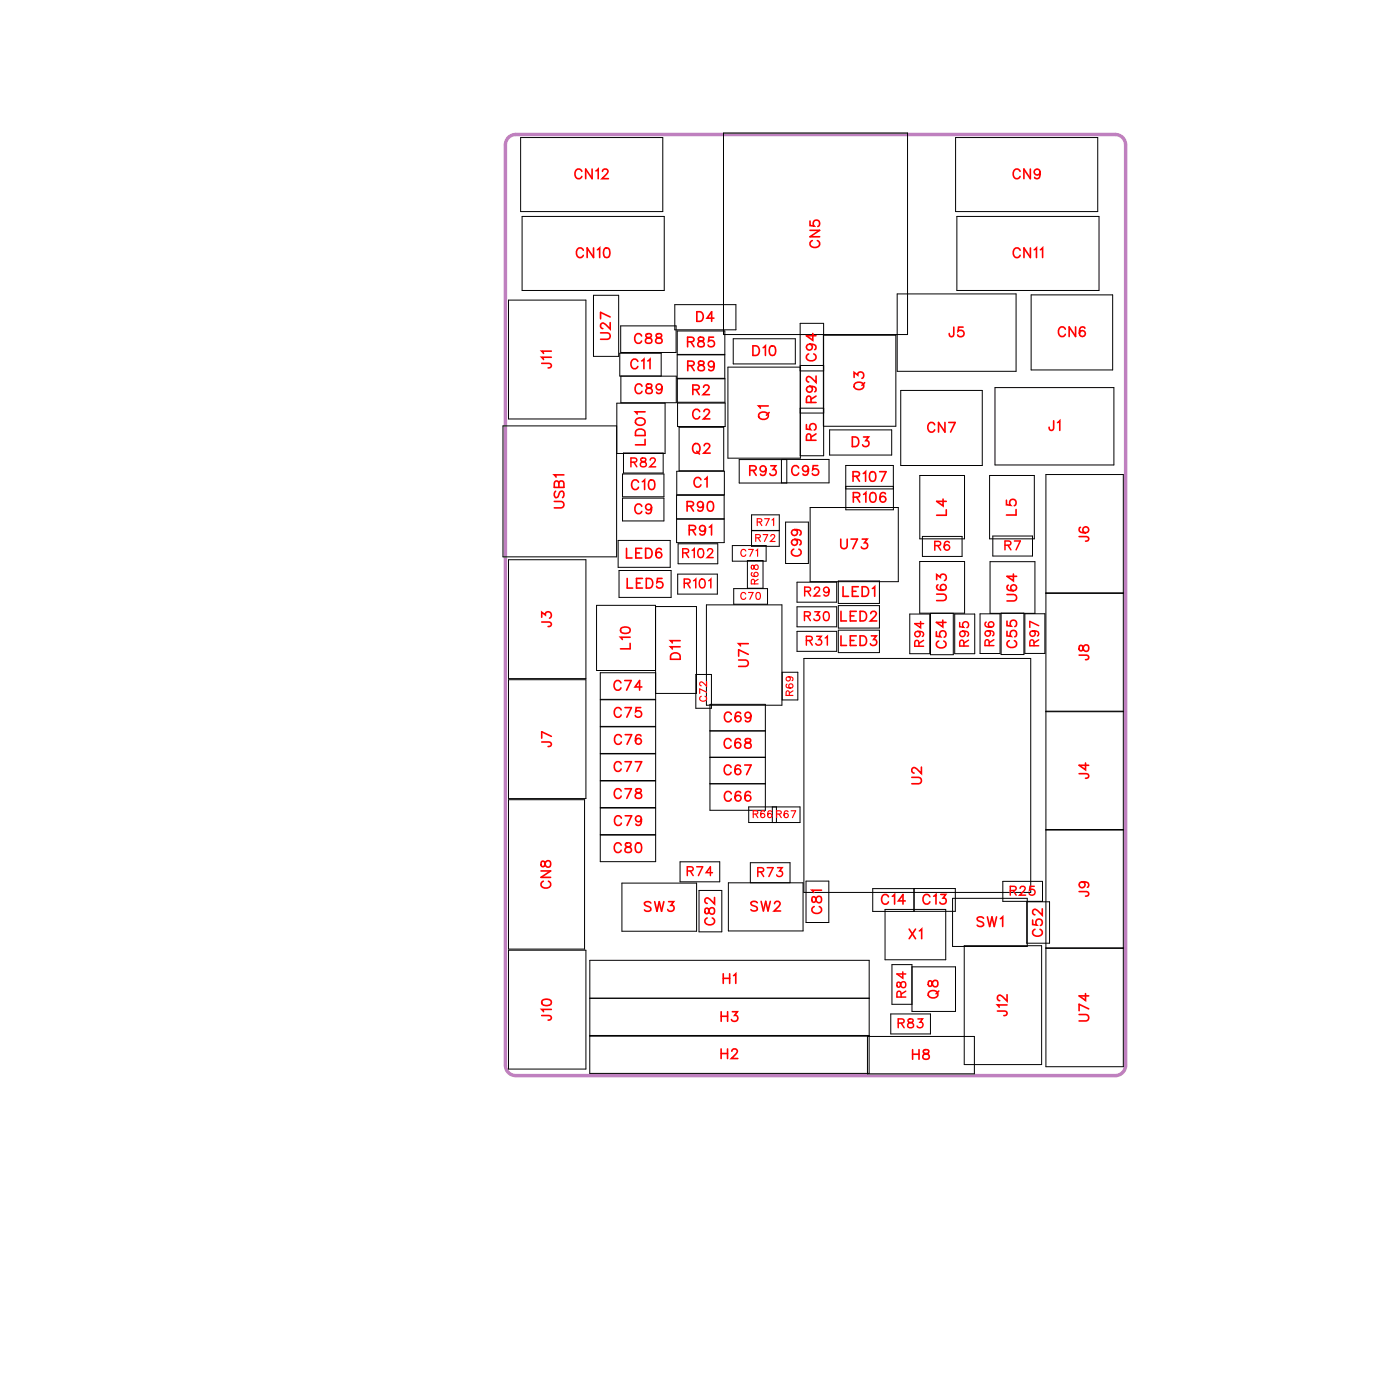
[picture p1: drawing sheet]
<svg xmlns="http://www.w3.org/2000/svg" width="102mm" height="103mm" viewBox="0 0 102 103" stroke-linecap="round" stroke-linejoin="round" font-family="sans-serif">
<path d="M37.4 10.1l.6-.2h44.1a.76 .76 0 0 1 .8 .8v67.8a.76 .76 0 0 1-.8 .7h-44.1a.76 .76 0 0 1-.8-.7v-67.8z" fill="none" stroke="#bf80bf" stroke-width=".25"/>
<g fill="none" stroke="#000" stroke-width=".07">
<path d="M38.3 10.1h10.5v5.5h-10.5zM38.4 15.9h10.5v5.5h-10.5zM53.3 9.8h13.5v14.8h-13.5zM70.4 10.1h10.4v5.5h-10.4zM70.5 15.9h10.4v5.5h-10.4zM37.4 22.1h5.7v8.8h-5.7zM43.7 21.8h1.9v4.5h-1.9zM45.4 31.4h-8.4v9.6h8.4v-11.3h3.6v3.7h-3.6M45.5 39.8h3.9v2h-3.9zM45.6 26h3.1v1.7h-3.1zM45.7 24h4.1v2h-4.1zM45.7 27.7h4.1v2h-4.1z"/>
<path d="M45.8 34.9h3.1v1.7h-3.1zM45.8 36.7h3.1v1.7h-3.1zM45.9 33.4h2.9v1.4h-2.9zM49.7 22.4h4.5v1.9h-4.5zM49.8 36.5h3.5v1.7h-3.5zM49.8 38.2h3.5v1.8h-3.5zM49.8 34.7h3.5v1.7h-3.5zM49.9 26.1h3.5v1.8h-3.5zM49.9 24.4h3.5v1.7h-3.5zM49.9 27.9h3.5v1.7h-3.5zM49.9 29.7h3.5v1.7h-3.5zM50 31.5h3.3v3.2h-3.3z"/>
<path d="M53.6 27h5.3v6.7h-5.3zM54 25h4.6v1.8h-4.6zM54.4 33.9l6.7-.1v1.8h-6.7zM55.3 37.9h2.1v2.3h-2.1zM57.4 39.1h-2.1M57.5 33.8v1.8M57.9 38.5h1.6v3h-1.6zM57.9 33.9v1.7M58.9 27.3h1.8M58.9 23.8h1.8v9.8h-1.8zM58.9 30.1h1.8M58.9 26.9h1.8"/>
<path d="M58.9 30.4h1.8M59.7 37.4h6.5v5.4h-6.5zM60.6 24.7h5.4v6.7h-5.4zM61.1 31.7h4.6v1.8h-4.6zM62.3 34.3h3.5v3.3h-3.5zM62.3 36h3.5M62.3 35.8h3.5M66.1 21.7h8.7v5.7h-8.7zM66.3 28.8h6v5.5h-6zM67.7 35h3.3v4.7h-3.3zM67.9 39.5h3v1.5h-3zM72.9 35h3.3v4.7h-3.3z"/>
<path d="M73.1 39.5h2.9v1.5h-2.9zM73.3 28.6h8.7v5.7h-8.7zM75.9 21.7h6v5.6h-6zM77 35h5.7v43.6h-5.7zM37.4 41.2h5.7v8.8h-5.7zM37.4 50.1h5.7v8.7h-5.7zM37.4 58.9h5.6v11h-5.6zM44.2 49.6h4.1v1.9h-4.1zM44.2 51.5h4.1v2h-4.1zM44.2 53.5h4.1v2h-4.1zM44.2 55.5h4.1v2h-4.1zM44.2 57.5h4.1v2h-4.1z"/>
<path d="M44.2 59.5h4.1v2h-4.1zM45.6 42h3.8v2h-3.8zM48.3 44.7h3v6.4h-3v-6.5h-4.4v4.8h4.4M49.9 42.3h2.9v1.5h-2.9zM49.9 40.1h3v1.4h-3zM51.2 49.7h1.2v2.5h-1.2zM52 44.6h5.6v7.3h-5.6zM52.3 51.9h4.1v7.8h-4.1zM52.3 57.7h4.1M52.3 55.8h4.1M52.3 53.8h4.1M53.9 40.2h2.5v1.1h-2.5z"/>
<path d="M54 43.4h2.5v1.1h-2.5zM55 41.3h1.2v2h-1.2zM55.1 59.4h3.8v1.2h-3.8zM56.9 59.4v1.2M57.2 59.4v1.2M57.6 49.5h1.2v2.1h-1.2zM58.7 42.9h2.9v1.5h-2.9zM58.7 44.7h2.9v1.5h-2.9zM58.7 46.5h2.9v1.5h-2.9zM59.2 48.5h16.7v17.2h-16.7zM61.7 42.8h3.1v1.7h-3.1zM61.7 44.6h3.1v1.7h-3.1z"/>
<path d="M61.7 46.4h3.1v1.7h-3.1zM67 45.2h1.5v3h-1.5zM67.7 41.4h3.3v3.8h-3.3zM68.5 45.2v3h1.7v-3M70.3 45.2h1.5v3h-1.5zM72.2 45.2h1.4v2.9h-1.4zM72.9 41.4h3.3v3.8h-3.3zM73.7 45.2v3h1.7v-3M75.5 45.2h1.4v2.9h-1.4zM77 52.4h5.7M77 43.7h5.7M37.4 70h5.7v8.8h-5.7z"/>
<path d="M43.4 76.3h20.6M43.4 70.7h20.6v8.4h-20.6zM43.4 73.5h20.6M44.2 61.5h4.1v2h-4.1zM45.8 65.1h5.5v3.5h-5.5zM50.1 63.5h2.9v1.5h-2.9zM51.5 65.6h1.7v3h-1.7zM53.6 65h5.5v3.6h-5.5zM55.3 63.6h2.9v1.4h-2.9zM59.4 64.9h1.6v3.1h-1.6zM63.9 76.3h7.9v2.8h-7.9zM64.3 65.5h6.1v1.6h-6.1z"/>
<path d="M65.2 67h4.4v3.7h-4.4zM65.6 74.7h2.9v1.5h-2.9zM67.2 71.2h3.2v3.3h-3.2v-3.4h-1.5v2.9h1.5M67.3 65.5v1.6M70.2 66.2h5.5v3.5h-5.5zM71 69.7h5.7v8.7h-5.7zM73.9 64.9h2.9v1.5h-2.9zM75.6 66.4h1.7v3.1h-1.7zM77 69.8h5.7M77 61.1h5.7M77 69.9h5.7"/>
</g>
<g fill="none" stroke="#f00" stroke-width=".12">
<path d="M42.8 12.6a.26 .26 0 0 0-.2-.1 .26 .26 0 0 0-.3 .2v.2a.26 .26 0 0 0 .3 .3 .26 .26 0 0 0 .2-.2M43 18.4a.26 .26 0 0 0-.3-.1 .26 .26 0 0 0-.2 .2v.2a.26 .26 0 0 0 .2 .3 .26 .26 0 0 0 .3-.2M43.6 12.5v.7l-.5-.7v.7M43.7 18.3v.7l-.5-.7v.7M43.9 12.6l.2-.1v.7M44 18.4l.2-.1v.7M44.4 12.6l.1-.1h.1l.2 .1-.1 .2-.4 .4h.5M44.5 18.3h.1a.37 .37 0 0 1 .3 .3 .37 .37 0 0 1-.3 .4 .45 .45 0 0 1-.1-.7zM59.7 16.3v.3l.3 .1a.25 .25 0 0 1-.1-.4 .25 .25 0 0 1 .4 0 .25 .25 0 0 1-.1 .4M59.7 17h.7l-.7 .4h.7M59.8 17.7a.26 .26 0 0 0-.1 .3 .26 .26 0 0 0 .2 .2h.2a.26 .26 0 0 0 .3-.2 .26 .26 0 0 0-.2-.3M75.1 12.6a.26 .26 0 0 0-.3-.1 .26 .26 0 0 0-.2 .2v.2a.26 .26 0 0 0 .2 .3 .26 .26 0 0 0 .3-.2"/>
<path d="M75.1 18.4a.26 .26 0 0 0-.3-.1 .26 .26 0 0 0-.2 .2v.2a.26 .26 0 0 0 .2 .3 .26 .26 0 0 0 .3-.2M75.9 12.5v.7l-.5-.7v.7M75.9 18.3v.7l-.5-.7v.7M76.2 18.4l.1-.1v.7M76.6 12.7a.22 .22 0 0 1-.3 .2 .22 .22 0 0 1-.1-.4 .22 .22 0 0 1 .4 .1v.1a.34 .34 0 0 1-.3 .5l-.1-.1M76.6 18.4l.2-.1v.7M39.9 26.8h.6l.1 .2-.2 .1M40.6 26.3h-.7l.1 .2M40.6 25.9h-.7l.1 .1M40.8 36.9h.5l.2 .2-.1 .3h-.6M40.9 36.2l-.1 .2 .1 .3 .2-.1 .2-.4h.1l.1 .2-.1 .3M41.2 35.6l-.1-.1h-.2l-.1 .4h.7v-.3l-.1-.2-.2 .1v.4"/>
<path d="M41.5 35h-.7l.2 .1M44.2 24.5h.5l.2 .2-.1 .3h-.6M44.9 23.8v.4l-.3-.3-.2-.1-.2 .1v.2l.2 .1M44.9 23.3l-.7-.3v.5M46.8 31.7a.39 .39 0 0 1 .7 .1v.3h-.7zM46.9 30.9a.35 .35 0 0 1 .4-.1 .35 .35 0 0 1 .2 .4 .33 .33 0 0 1-.5 .1 .33 .33 0 0 1-.1-.4zM47 26.6a.26 .26 0 0 0-.3-.1 .26 .26 0 0 0-.2 .2v.2a.26 .26 0 0 0 .2 .3 .26 .26 0 0 0 .3-.2M47 35.5a.26 .26 0 0 0-.3-.2 .26 .26 0 0 0-.2 .3v.2a.26 .26 0 0 0 .2 .3 .26 .26 0 0 0 .3-.2M47.2 24.7a.26 .26 0 0 0-.2-.1 .26 .26 0 0 0-.3 .3v.1a.26 .26 0 0 0 .3 .3 .26 .26 0 0 0 .2-.2M47.3 26.6l.1-.1v.7M47.3 37.3a.26 .26 0 0 0-.3-.2 .26 .26 0 0 0-.2 .3v.2a.26 .26 0 0 0 .2 .2 .26 .26 0 0 0 .3-.1M47.3 28.5a.26 .26 0 0 0-.3-.2 .26 .26 0 0 0-.2 .3v.1a.26 .26 0 0 0 .2 .3 .26 .26 0 0 0 .3-.2"/>
<path d="M47.3 35.5l.2-.1v.7M47.5 30.3h-.7l.1 .2M47.5 32.4v.4h-.7M47.6 24.6v.2l.3 .1 .1 .2a.24 .24 0 0 1-.2 .2 .24 .24 0 0 1-.3-.2l.5-.4-.1-.1zM47.6 28.3v.2l.3 .1 .1 .2a.24 .24 0 0 1-.2 .2 .24 .24 0 0 1-.2-.2l.4-.3v-.2zM47.7 26.6l.2-.1v.7M47.9 35.4h.1a.37 .37 0 0 1 .2 .3 .37 .37 0 0 1-.2 .4 .45 .45 0 0 1-.1-.7zM48 37.4a.22 .22 0 0 1-.3 .2 .22 .22 0 0 1-.1-.4 .22 .22 0 0 1 .3 0l.1 .2a.34 .34 0 0 1-.3 .4l-.1-.1M48.4 24.6v.2l.3 .1 .1 .2a.24 .24 0 0 1-.3 .2 .24 .24 0 0 1-.2-.2l.4-.4v-.1zM48.8 28.5a.22 .22 0 0 1-.3 .2 .22 .22 0 0 1-.1-.3 .22 .22 0 0 1 .3 0l.1 .1a.34 .34 0 0 1-.3 .5l-.2-.1M50.6 37.3l.4-.1 .1-.1-.2-.2h-.3v.8M50.6 25.2l.4-.1 .1-.1-.2-.2h-.3v.7"/>
<path d="M50.7 26.9h.4v-.2l-.1-.1h-.3v.7M50.8 39h.4v-.2l-.1-.1h-.3v.7M50.8 37.3l.3 .4M50.9 25.2l.2 .3M50.9 26.9l.2 .4M51 39l.2 .4M51 28.7h.4l.1-.2-.2-.1h-.3v.7M51.1 32.8v-.1a.33 .33 0 0 1 .5 .3 .33 .33 0 0 1-.5 .3l-.1-.2zM51.3 28.7l.2 .4M51.3 33.2l.2 .2M51.3 23h.3a.38 .38 0 0 1 .2 .3 .38 .38 0 0 1-.2 .4h-.3zM51.5 24.9v.2l.3 .1 .1 .1a.24 .24 0 0 1-.3 .3 .24 .24 0 0 1-.2-.3l.4-.3v-.1z"/>
<path d="M51.5 26.6v.2l.3 .1 .1 .2a.24 .24 0 0 1-.3 .2 .24 .24 0 0 1-.2-.2l.4-.3v-.2zM51.5 30.3a.26 .26 0 0 0-.3-.2 .26 .26 0 0 0-.2 .3v.2a.26 .26 0 0 0 .2 .3 .26 .26 0 0 0 .3-.2M51.6 35.3a.26 .26 0 0 0-.3-.1 .26 .26 0 0 0-.2 .2v.2a.26 .26 0 0 0 .2 .3 .26 .26 0 0 0 .3-.2M51.8 37.2a.22 .22 0 0 1-.3 .2 .22 .22 0 0 1-.1-.4 .22 .22 0 0 1 .4 0v.2a.34 .34 0 0 1-.3 .5l-.1-.1M51.8 28.5l.1-.1h.2l.1 .1-.1 .2-.3 .4h.5M51.8 30.3l.2-.1h.1l.1 .1-.1 .2-.3 .4h.5M51.9 32.8l.1-.1h.1l.2 .1-.1 .2-.4 .4h.5M51.9 35.3l.2-.1v.7M52 38.9a.22 .22 0 0 1-.3 .2 .22 .22 0 0 1-.1-.3 .22 .22 0 0 1 .3 0l.1 .1a.34 .34 0 0 1-.3 .5l-.2-.1M52.2 37l.1-.1a.37 .37 0 0 1 .3 .4 .37 .37 0 0 1-.3 .4 .45 .45 0 0 1-.1-.7zM52.2 38.8l.2-.1v.7M52.5 24.8h-.3v.3a.25 .25 0 0 1 .4 0 .25 .25 0 0 1-.1 .4 .25 .25 0 0 1-.4-.1"/>
<path d="M52.6 23.4h-.5l.3-.4v.7M52.6 26.8a.22 .22 0 0 1-.3 .2 .22 .22 0 0 1-.1-.3 .22 .22 0 0 1 .4 0v.1a.34 .34 0 0 1-.3 .5l-.1-.1M55.2 34.6h.4l.1-.2-.2-.1h-.3v.7M55.4 25.5h.3a.38 .38 0 0 1 .2 .3 .38 .38 0 0 1-.2 .4h-.3zM55.5 34.6l.2 .4M56 30.4a.35 .35 0 0 1 .4 0 .35 .35 0 0 1 .1 .4 .33 .33 0 0 1-.4 .1 .33 .33 0 0 1-.1-.5zM56.2 25.6l.2-.1v.7M56.4 34.5a.22 .22 0 0 1-.3 .2 .22 .22 0 0 1-.1-.3 .22 .22 0 0 1 .4 0v.1a.34 .34 0 0 1-.3 .5l-.1-.1M56.6 29.9h-.7l.1 .2M56.6 30.4l-.2 .2M56.8 25.5h.1a.37 .37 0 0 1 .2 .3 .37 .37 0 0 1-.2 .4 .45 .45 0 0 1-.1-.7zM56.8 34.3h.3l-.2 .3a.24 .24 0 0 1 .2 .4 .24 .24 0 0 1-.4-.1"/>
<path d="M58.5 39.7a.22 .22 0 0 1 .2 .3 .22 .22 0 0 1-.3 .1 .22 .22 0 0 1 0-.3l.1-.1a.34 .34 0 0 1 .5 .3l-.1 .1M58.5 39a.22 .22 0 0 1 .2 .3 .22 .22 0 0 1-.3 .1 .22 .22 0 0 1 0-.4h.1a.34 .34 0 0 1 .5 .3l-.1 .1M58.8 34.5a.26 .26 0 0 0-.3-.2 .26 .26 0 0 0-.2 .3v.1a.26 .26 0 0 0 .2 .3 .26 .26 0 0 0 .3-.2M59.4 31.3v.3h.3a.25 .25 0 0 1 0-.3 .25 .25 0 0 1 .4 0 .25 .25 0 0 1-.1 .4M59.5 34.5a.22 .22 0 0 1-.3 .2 .22 .22 0 0 1-.1-.3 .22 .22 0 0 1 .4 0v.1a.34 .34 0 0 1-.2 .5l-.2-.1M59.6 26.1a.26 .26 0 0 0-.2 .3 .26 .26 0 0 0 .3 .2h.1a.26 .26 0 0 0 .3-.2 .26 .26 0 0 0-.2-.3M59.6 25.4a.22 .22 0 0 1 .2 .3 .22 .22 0 0 1-.3 0 .22 .22 0 0 1 0-.3h.1a.34 .34 0 0 1 .5 .2l-.1 .2M59.6 28.5a.22 .22 0 0 1 .2 .3 .22 .22 0 0 1-.3 0 .22 .22 0 0 1 0-.3h.1a.34 .34 0 0 1 .5 .2l-.1 .2M59.7 32.4v-.4h-.2l-.1 .1v.3h.7M59.7 29.6v-.4h-.2l-.1 .1v.3h.7M59.9 24.6v.5l-.5-.4h.7M60.1 32l-.4 .2"/>
<path d="M60.1 27.7v.5l-.3-.4-.3-.1-.1 .2v.1l.2 .1M60.1 29.2l-.4 .2M60.2 34.3h-.3v.3a.25 .25 0 0 1 .3 0 .25 .25 0 0 1 0 .4 .25 .25 0 0 1-.4-.1M61.9 39.7v.5l.2 .2 .3-.1v-.6M62.7 39.7h.4l-.3 .7M62.8 32.2h.2a.38 .38 0 0 1 .3 .3 .38 .38 0 0 1-.3 .4h-.2zM62.8 35.1h.4l.1-.2-.2-.2h-.3v.8M62.8 36.6h.4l.1-.2-.2-.1h-.3v.7M62.9 27.8v-.4l.3 .2a.24 .24 0 0 1 .4-.1 .24 .24 0 0 1-.1 .4M63 28.2a.35 .35 0 0 1 .4 0 .35 .35 0 0 1 .2 .4 .33 .33 0 0 1-.5 .1 .33 .33 0 0 1-.1-.5zM63.1 35.1l.2 .4M63.1 36.6l.2 .4"/>
<path d="M63.5 39.7h.4l-.2 .3a.24 .24 0 0 1 .1 .4 .24 .24 0 0 1-.4-.1M63.6 34.9l.1-.2v.8M63.6 32.2h.4l-.2 .3a.24 .24 0 0 1 .1 .3 .24 .24 0 0 1-.4 0M63.6 36.4l.2-.1v.7M63.7 28.2l-.2 .2M64.1 34.8l.1-.1a.37 .37 0 0 1 .3 .4 .37 .37 0 0 1-.3 .4 .45 .45 0 0 1-.1-.7zM64.1 36.3h.2a.37 .37 0 0 1 .2 .3 .37 .37 0 0 1-.2 .4 .45 .45 0 0 1-.2-.7zM64.8 34.7h.5l-.4 .8M65.2 36.4v-.1a.35 .35 0 0 0-.4 .3 .35 .35 0 0 0 .2 .4 .22 .22 0 0 0 .2-.2 .22 .22 0 0 0-.2-.2 .22 .22 0 0 0-.2 .2M68.8 31.3a.26 .26 0 0 0-.3-.2 .26 .26 0 0 0-.2 .3v.2a.26 .26 0 0 0 .2 .2 .26 .26 0 0 0 .3-.1M69.5 36.8v.5l-.5-.4h.7M69.6 31.1v.7l-.5-.7v.7"/>
<path d="M69.7 37.6v.4h-.7M69.9 31.1h.4l-.3 .7M70.2 24.1v.6l-.2 .1-.1-.2M70.9 24.1h-.3v.3a.25 .25 0 0 1 .3 0 .25 .25 0 0 1 0 .4 .25 .25 0 0 1-.4-.1M74.1 36.8v.4h.3a.25 .25 0 0 1 0-.4 .25 .25 0 0 1 .4 .1 .25 .25 0 0 1-.1 .4M74.8 37.5v.4h-.7M77.6 31v.6l-.3 .1v-.2M77.9 31.1l.1-.1v.7M78.5 24.3a.26 .26 0 0 0-.3-.2 .26 .26 0 0 0-.3 .3v.1a.26 .26 0 0 0 .3 .3 .26 .26 0 0 0 .3-.2M79.2 24.1v.7l-.5-.7v.7M79.5 39.5l.6 .1v.2l-.2 .1M79.6 38.8l-.1 .1a.35 .35 0 0 0 .3 .4 .35 .35 0 0 0 .4-.3 .22 .22 0 0 0-.2-.2 .22 .22 0 0 0-.3 .2 .22 .22 0 0 0 .2 .2"/>
<path d="M79.9 24.2v-.1a.35 .35 0 0 0-.5 .3 .35 .35 0 0 0 .3 .4 .22 .22 0 0 0 .2-.2 .22 .22 0 0 0-.2-.2 .22 .22 0 0 0-.2 .2M39.9 45.8l.6 .1 .1 .2-.2 .1M39.9 45.5v-.4l.3 .2a.24 .24 0 0 1 .3-.2 .24 .24 0 0 1 0 .4M39.9 54.7h.6l.1 .2-.2 .1M40.6 54.2l-.7-.3v.5M45.7 50.3a.26 .26 0 0 0-.3-.2 .26 .26 0 0 0-.2 .3v.2a.26 .26 0 0 0 .2 .2 .26 .26 0 0 0 .3-.1M45.7 46.3l.3-.1a.3 .3 0 0 1 .4 .3 .38 .38 0 0 1-.4 .2 .38 .38 0 0 1-.3-.3zM45.7 52.3a.26 .26 0 0 0-.3-.2 .26 .26 0 0 0-.2 .3v.2a.26 .26 0 0 0 .2 .2 .26 .26 0 0 0 .3-.1M45.7 56.3a.26 .26 0 0 0-.3-.2 .26 .26 0 0 0-.2 .3v.1a.26 .26 0 0 0 .2 .3 .26 .26 0 0 0 .3-.2M45.7 58.3a.26 .26 0 0 0-.3-.2 .26 .26 0 0 0-.2 .3v.1a.26 .26 0 0 0 .2 .3 .26 .26 0 0 0 .3-.2M45.8 54.3a.26 .26 0 0 0-.3-.2 .26 .26 0 0 0-.2 .3v.2a.26 .26 0 0 0 .2 .2 .26 .26 0 0 0 .3-.1M46 50.1h.5l-.4 .7"/>
<path d="M46 52.1h.5l-.3 .7M46 56.1h.5l-.3 .7M46 58.1h.5l-.3 .7M46 54.1h.5l-.3 .7M46.1 40.4v.7h.4M46.2 42.6v.7h.4M46.4 46.9h-.7l.1 .2M46.4 47.4v.4h-.7M46.8 56.1h.5l-.4 .7M46.8 40.7h.3M46.8 58.1v.2l.4 .1 .1 .2a.24 .24 0 0 1-.3 .2 .24 .24 0 0 1-.2-.2l.4-.3v-.2zM46.9 42.9h.2"/>
<path d="M47.2 52.1h-.4v.3a.25 .25 0 0 1 .4 0 .25 .25 0 0 1-.1 .4 .25 .25 0 0 1-.3-.1M47.2 54.2a.35 .35 0 0 0-.5 .2 .35 .35 0 0 0 .3 .4 .22 .22 0 0 0 .2-.2 .22 .22 0 0 0-.2-.2 .22 .22 0 0 0-.2 .2M47.3 40.4h-.5v.7h.5M47.3 50.6h-.5l.3-.5v.7M47.3 42.6h-.4v.7h.4M47.5 40.4h.3a.38 .38 0 0 1 .2 .3 .38 .38 0 0 1-.2 .4h-.3zM47.6 42.6h.2a.38 .38 0 0 1 .3 .4 .38 .38 0 0 1-.3 .3h-.2zM48.7 40.5v-.1a.35 .35 0 0 0-.4 .3 .35 .35 0 0 0 .2 .4 .22 .22 0 0 0 .2-.2 .22 .22 0 0 0-.2-.2 .22 .22 0 0 0-.2 .2M48.8 42.6h-.4v.3a.25 .25 0 0 1 .4 0 .25 .25 0 0 1-.1 .4 .25 .25 0 0 1-.3-.1M49.5 48.2l.2-.1 .3 .1 .1 .4h-.7zM50.1 47.6h-.7l.1 .2M50.1 47.2h-.7l.1 .2"/>
<path d="M53.8 56.5a.26 .26 0 0 0-.3-.1 .26 .26 0 0 0-.2 .2v.2a.26 .26 0 0 0 .2 .3 .26 .26 0 0 0 .3-.2M53.8 54.6a.26 .26 0 0 0-.3-.2 .26 .26 0 0 0-.2 .3v.1a.26 .26 0 0 0 .2 .3 .26 .26 0 0 0 .3-.2M53.9 58.5a.26 .26 0 0 0-.3-.2 .26 .26 0 0 0-.2 .3v.1a.26 .26 0 0 0 .2 .3 .26 .26 0 0 0 .3-.2M53.9 52.6a.26 .26 0 0 0-.3-.1 .26 .26 0 0 0-.2 .2v.2a.26 .26 0 0 0 .2 .3 .26 .26 0 0 0 .3-.2M54.4 48.6h.5l.2 .2-.1 .3h-.6M54.5 56.5v-.1a.35 .35 0 0 0-.4 .2 .35 .35 0 0 0 .2 .5 .22 .22 0 0 0 .3-.2 .22 .22 0 0 0-.2-.3 .22 .22 0 0 0-.3 .2M54.5 54.5v-.1a.35 .35 0 0 0-.4 .3 .35 .35 0 0 0 .2 .4 .22 .22 0 0 0 .3-.2 .22 .22 0 0 0-.2-.2 .22 .22 0 0 0-.3 .2M54.5 58.4v-.1a.35 .35 0 0 0-.4 .3 .35 .35 0 0 0 .2 .4 .22 .22 0 0 0 .3-.2 .22 .22 0 0 0-.2-.2 .22 .22 0 0 0-.3 .2M54.5 52.6v-.1a.35 .35 0 0 0-.4 .2 .35 .35 0 0 0 .2 .5 .22 .22 0 0 0 .3-.2 .22 .22 0 0 0-.2-.3 .22 .22 0 0 0-.3 .2M54.8 56.4h.5l-.3 .7M54.9 54.4v.2l.3 .1 .1 .2a.24 .24 0 0 1-.2 .2 .24 .24 0 0 1-.3-.2l.5-.3-.1-.2zM55.1 47.4h-.7l.1 .2"/>
<path d="M55.1 48.2l-.7-.3v.4M55.3 58.4l-.1-.1a.35 .35 0 0 0-.4 .3 .35 .35 0 0 0 .3 .4 .22 .22 0 0 0 .2-.2 .22 .22 0 0 0-.2-.2 .22 .22 0 0 0-.2 .2M55.3 52.7a.22 .22 0 0 1-.3 .2 .22 .22 0 0 1-.1-.4 .22 .22 0 0 1 .4 .1v.1a.34 .34 0 0 1-.3 .5l-.1-.1M58.5 40.5a.26 .26 0 0 0-.2 .2 .26 .26 0 0 0 .3 .3h.1a.26 .26 0 0 0 .3-.3 .26 .26 0 0 0-.2-.2M61.9 45v.7h.4M61.9 46.8v.7h.4M62.1 43.2v.7h.4M62.6 45.4h.3M62.6 47.2h.3M62.8 43.6h.2M63.1 45h-.5v.7h.5M63.1 46.8h-.5v.7h.5"/>
<path d="M63.2 43.2h-.4v.7h.4M63.3 45h.3a.38 .38 0 0 1 .2 .4 .38 .38 0 0 1-.2 .3h-.3zM63.3 46.8h.3a.38 .38 0 0 1 .2 .4 .38 .38 0 0 1-.2 .3h-.3zM63.5 43.2h.2a.38 .38 0 0 1 .3 .4 .38 .38 0 0 1-.3 .3h-.2zM64.1 45.2l.2-.2h.1l.1 .2-.1 .2-.3 .3h.5M64.2 46.8h.3l-.2 .3a.24 .24 0 0 1 .2 .4 .24 .24 0 0 1-.4-.1M64.2 43.4l.2-.2v.7M67.1 57.3h.6l.2 .2-.1 .2h-.7M67.9 56.5v.5l-.4-.4-.2-.1-.2 .2v.1l.2 .1M69 46.5v.4h.3a.25 .25 0 0 1 0-.4 .25 .25 0 0 1 .3 .1 .25 .25 0 0 1-.1 .3M69 43.8h.5l.2 .2-.1 .2h-.6M69 42.7v-.4l.2 .2a.24 .24 0 0 1 .4-.1 .24 .24 0 0 1 0 .4"/>
<path d="M69.1 43.1h-.1a.35 .35 0 0 0 .3 .4 .35 .35 0 0 0 .4-.2 .22 .22 0 0 0-.2-.3 .22 .22 0 0 0-.3 .2 .22 .22 0 0 0 .3 .3M69.1 47.2a.26 .26 0 0 0-.1 .3 .26 .26 0 0 0 .2 .2h.2a.26 .26 0 0 0 .3-.2 .26 .26 0 0 0-.2-.3M69.4 45.7v.5l-.4-.4h.7M74.2 43.8h.5l.2 .2-.1 .2-.6 .1M74.2 46.5v.3l.3 .1a.25 .25 0 0 1 0-.4 .25 .25 0 0 1 .3 0 .25 .25 0 0 1-.1 .4M74.2 45.8v.3h.3a.25 .25 0 0 1 0-.4 .25 .25 0 0 1 .3 .1 .25 .25 0 0 1-.1 .4M74.3 43.1h-.1a.35 .35 0 0 0 .2 .5 .35 .35 0 0 0 .5-.3 .22 .22 0 0 0-.2-.2 .22 .22 0 0 0-.3 .2 .22 .22 0 0 0 .2 .2M74.3 47.2a.26 .26 0 0 0-.1 .3 .26 .26 0 0 0 .2 .2h.2a.26 .26 0 0 0 .3-.2 .26 .26 0 0 0-.2-.3M74.6 42.3v.5l-.4-.3h.7M79.5 57h.6v.3h-.2M79.5 48.3h.6v.2l-.2 .1M79.5 47.6v.3h.1l.3-.4a.24 .24 0 0 1 .3 .2 .24 .24 0 0 1-.3 .3l-.1-.1-.1-.3z"/>
<path d="M79.9 56.2v.5l-.4-.3h.7M39.8 64.2h.8l-.8 .4h.8M39.9 63.5v.3h.1l.3-.4a.24 .24 0 0 1 .3 .2 .24 .24 0 0 1-.3 .3l-.1-.1-.1-.3zM39.9 74.8h.6l.1 .3h-.2M39.9 73.7l.3-.1a.3 .3 0 0 1 .4 .3 .38 .38 0 0 1-.4 .2 .38 .38 0 0 1-.3-.3zM40 64.9a.26 .26 0 0 0-.2 .3 .26 .26 0 0 0 .3 .2h.2a.26 .26 0 0 0 .3-.2 .26 .26 0 0 0-.2-.3M40.6 74.4h-.7l.1 .1M45.7 62.3a.26 .26 0 0 0-.3-.2 .26 .26 0 0 0-.2 .3v.1a.26 .26 0 0 0 .2 .3 .26 .26 0 0 0 .3-.2M45.8 60.3a.26 .26 0 0 0-.3-.2 .26 .26 0 0 0-.2 .3v.1a.26 .26 0 0 0 .2 .3 .26 .26 0 0 0 .3-.2M46 60.1h.5l-.3 .7M46.1 62.1v.2l.3 .1 .1 .2a.24 .24 0 0 1-.2 .2 .24 .24 0 0 1-.3-.2l.5-.3-.1-.2zM46.9 62.1h.1a.37 .37 0 0 1 .3 .3 .37 .37 0 0 1-.3 .4 .45 .45 0 0 1-.1-.7z"/>
<path d="M47.2 60.3a.22 .22 0 0 1-.3 .2 .22 .22 0 0 1-.1-.3 .22 .22 0 0 1 .4 0v.1a.34 .34 0 0 1-.2 .5l-.2-.1M47.9 66.5l-.1-.1-.3 .1v.2l.4 .2v.1l-.1 .1-.3-.1M48.2 66.4l.2 .7 .2-.7 .1 .7 .2-.7M49.2 66.4h.4l-.2 .3a.24 .24 0 0 1 .2 .4 .24 .24 0 0 1-.4-.1M51.9 66.9v.4h.2l.3-.4a.24 .24 0 0 1 .2 .2 .24 .24 0 0 1-.2 .2l-.2-.1-.1-.3zM52.1 67.6a.26 .26 0 0 0-.2 .3 .26 .26 0 0 0 .3 .2h.2a.26 .26 0 0 0 .2-.2 .26 .26 0 0 0-.1-.3M52.6 66.1v.5l-.3-.4-.3-.1-.1 .2v.1l.2 .1M53.1 77.3v.7M53.1 77.6h.5M53.1 74.5v.7M53.1 74.9h.5M53.3 71.7v.7"/>
<path d="M53.3 72.1h.4M53.6 77.3v.7M53.6 74.5v.7M53.7 71.7v.7M53.9 77.4l.1-.1h.2l.1 .1-.1 .2-.3 .4h.4M53.9 74.5h.4l-.2 .3a.24 .24 0 0 1 .2 .4 .24 .24 0 0 1-.4-.1M54 71.9l.2-.2v.7M55.8 66.5l-.2-.1-.3 .1 .1 .2 .4 .2v.1l-.2 .1-.3-.1M56.1 66.4l.1 .7 .2-.7 .2 .7 .1-.7M57 66.6l.2-.2h.1l.2 .1-.2 .3-.3 .3h.5M59.8 66.1v.3l.2 .1 .3-.5a.24 .24 0 0 1 .2 .3 .24 .24 0 0 1-.2 .2l-.2-.1-.1-.3zM60 66.8a.26 .26 0 0 0-.2 .3 .26 .26 0 0 0 .3 .2h.1a.26 .26 0 0 0 .3-.2 .26 .26 0 0 0-.2-.3"/>
<path d="M60.5 65.6h-.7l.1 .1M65.4 66.1a.26 .26 0 0 0-.3-.2 .26 .26 0 0 0-.2 .3v.1a.26 .26 0 0 0 .2 .3 .26 .26 0 0 0 .3-.2M65.7 66l.2-.1v.7M66.7 66.4h-.5l.3-.5v.7M67 68.4l.4 .7M67.2 77.3v.7M67.2 77.7h.5M67.4 68.4l-.4 .7M67.7 77.3v.7M67.7 68.6l.2-.2v.7M68 77.4v.2l.3 .1 .1 .1a.24 .24 0 0 1-.2 .2 .24 .24 0 0 1-.2-.2l.4-.3v-.1zM68.4 72.3v.3l.1 .1 .3-.5a.24 .24 0 0 1 .3 .3 .24 .24 0 0 1-.3 .2l-.1-.1-.1-.3z"/>
<path d="M68.5 73a.35 .35 0 0 1 .4 0 .35 .35 0 0 1 .1 .4 .33 .33 0 0 1-.4 .1 .33 .33 0 0 1-.1-.5zM68.5 66.1a.26 .26 0 0 0-.3-.2 .26 .26 0 0 0-.2 .3v.1a.26 .26 0 0 0 .2 .3 .26 .26 0 0 0 .3-.2M68.8 66l.1-.1v.7M69.1 73l-.2 .2M69.3 65.9h.4l-.3 .3a.24 .24 0 0 1 .2 .3 .24 .24 0 0 1-.4 0M72.4 67.6l-.1-.1-.3 .1v.2l.4 .2v.1l-.1 .1-.3-.1M72.7 67.5l.2 .7 .2-.7 .1 .7 .2-.7M73.5 74.5h.6v.2l-.2 .1M73.7 67.7l.1-.2v.7M74.2 74h-.7l.1 .2M74.2 73.3v.4l-.4-.3-.2-.1-.1 .1v.2l.1 .1M76 67.8v.3h.4a.25 .25 0 0 1-.1-.3 .25 .25 0 0 1 .4 0 .25 .25 0 0 1-.1 .4"/>
<path d="M76.2 68.5a.26 .26 0 0 0-.2 .3 .26 .26 0 0 0 .3 .2h.2a.26 .26 0 0 0 .3-.2 .26 .26 0 0 0-.2-.3M76.8 66.9v.5l-.4-.3-.2-.1-.2 .1v.2l.2 .1M79.5 74.7h.5l.2 .2-.1 .3h-.6M79.5 65.7h.6v.2l-.2 .1M79.7 65a.22 .22 0 0 1 .2 .3 .22 .22 0 0 1-.3 0 .22 .22 0 0 1 0-.3h.1a.34 .34 0 0 1 .5 .2l-.1 .2M79.9 73.2v.5l-.4-.3h.7M80.2 74.3l-.7-.3v.5"/>
</g>
<g fill="none" stroke="#f00" stroke-width=".08">
<path d="M55.7 39.6h.2l.1-.1-.3-.1v.5M55.8 38.5l.3-.1v-.1l-.3-.1v.5M55.8 39.6l.2 .3M55.9 38.5l.2 .2M56.2 39.4h.3l-.2 .5M56.3 38.2h.3l-.2 .5M56.8 39.5l.2-.1 .1 .1-.4 .4h.4M56.9 38.3l.1-.1v.5M51.6 51.3a.19 .19 0 0 0-.1 .2 .19 .19 0 0 0 .2 .2h.1a.19 .19 0 0 0 .2-.2 .19 .19 0 0 0-.1-.2M52 50.2v.3l-.3-.3-.2 .1 .1 .2M52 51l-.5-.3v.4M54.9 43.8a.19 .19 0 0 0-.2-.2 .19 .19 0 0 0-.1 .2v.2a.19 .19 0 0 0 .1 .2 .19 .19 0 0 0 .2-.2"/>
<path d="M54.9 40.6a.19 .19 0 0 0-.2-.1 .19 .19 0 0 0-.1 .2v.1a.19 .19 0 0 0 .1 .2 .19 .19 0 0 0 .2-.1M55.1 43.6h.4l-.3 .6M55.1 40.5h.4l-.3 .5M55.3 41.7v.2h.1l.3-.3a.17 .17 0 0 1 .1 .2 .17 .17 0 0 1-.1 .2l-.2-.3zM55.4 42.2h-.1a.22 .22 0 0 0 .3 .3 .22 .22 0 0 0 .2-.3 .16 .16 0 0 0-.3 .1 .16 .16 0 0 0 .2 .2M55.5 60l.3-.1v-.1l-.3-.1v.5M55.6 43l-.1-.3h-.1l-.1 .3h.5M55.6 60l.2 .2M55.7 40.6l.1-.1v.5M55.7 43.7a.23 .23 0 0 1 .3 .2 .23 .23 0 0 1-.3 .2v-.2zM55.8 42.7l-.2 .1M56.3 59.8v-.1a.22 .22 0 0 0-.3 .3 .22 .22 0 0 0 .3 .2 .16 .16 0 0 0-.1-.3 .16 .16 0 0 0-.2 .2"/>
<path d="M56.8 59.8v-.1a.22 .22 0 0 0-.3 .3 .22 .22 0 0 0 .3 .2 .16 .16 0 0 0-.1-.3 .16 .16 0 0 0-.2 .2M57.2 60l.3-.1v-.1l-.3-.1v.5M57.4 60l.1 .2M58 50.4h-.1a.22 .22 0 0 0 .2 .3 .22 .22 0 0 0 .2-.3 .16 .16 0 0 0-.2 .1 .16 .16 0 0 0 .1 .2M58 59.8v-.1a.22 .22 0 0 0-.3 .3 .22 .22 0 0 0 .3 .2 .16 .16 0 0 0-.1-.3 .16 .16 0 0 0-.2 .2M58.1 49.9a.16 .16 0 0 1 .1 .2 .16 .16 0 0 1-.3 0 .16 .16 0 0 1 .1-.2h.4l-.1 .2M58.1 51.2v-.3h-.1l-.1 .3h.5M58.3 59.7h.3l-.2 .5M58.4 50.9l-.3 .2"/>
</g>
<g fill="none" stroke="#f00" stroke-width=".11">
<path d="M46.5 34h.3l.1-.2-.4-.1v.7M46.7 34l.2 .4M47.2 33.8v.2l.4 .2a.22 .22 0 0 1-.2 .2 .22 .22 0 0 1-.2-.2l.4-.3-.1-.1zM47.9 33.9l.1-.2 .3 .2-.4 .5h.4M69.9 40v-.1a.32 .32 0 0 0-.4 .2 .32 .32 0 0 0 .2 .4 .2 .2 0 0 0 .2-.2 .2 .2 0 0 0-.1-.2 .2 .2 0 0 0-.3 .2M74.7 39.9h.4l-.3 .6M50.3 40.7h.4v-.2l-.4-.1v.7M50.4 43l.4-.1v-.2h-.4v.6M50.5 40.7l.2 .4M50.6 43l.2 .3M51 40.5l.1-.1v.7M51.1 42.8l.1-.1v.6"/>
<path d="M51.5 40.5a.32 .32 0 0 1 .4 .2 .32 .32 0 0 1-.3 .4l-.2-.2v-.2zM51.6 42.7a.32 .32 0 0 1 .4 .2 .32 .32 0 0 1-.3 .4l-.2-.1v-.3zM52.1 40.6l.1-.2 .3 .1-.4 .6h.4M52.2 42.8l.1-.1v.6M59.2 45.4l.4-.1v-.2h-.4v.6M59.3 43.6l.3-.1 .1-.2-.4-.1v.7M59.4 47.2h.4v-.3h-.4v.6M59.5 45.4l.2 .3M59.5 43.6l.2 .3M59.6 47.2l.2 .3M60 43.4l.1-.2 .3 .2-.4 .5h.4M60 45.1h.3l-.1 .2a.22 .22 0 0 1 .1 .4 .22 .22 0 0 1-.4-.1"/>
<path d="M60.1 46.9h.4l-.2 .2a.22 .22 0 0 1 .2 .4 .22 .22 0 0 1-.4-.1M60.7 45.1a.32 .32 0 0 1 .4 .2 .32 .32 0 0 1-.2 .4l-.2-.1-.1-.3zM60.8 47l.1-.1v.6M61.1 43.5a.2 .2 0 0 1-.3 .1 .2 .2 0 0 1-.1-.3 .2 .2 0 0 1 .3 0l.1 .2a.31 .31 0 0 1-.3 .4l-.1-.1M67.6 46.5a.2 .2 0 0 1 .2 .3 .21 .21 0 0 1-.4 .1 .21 .21 0 0 1 .1-.4h.1a.31 .31 0 0 1 .4 .3l-.1 .1M67.7 47.6l-.1-.4h-.2v.4h.6M67.8 45.8v.4l-.4-.3h.6M68 47.2l-.3 .2M68.8 40.2h.4v-.3h-.4v.6M69.1 40.2l.2 .3M70.7 45.9v.3h.3a.23 .23 0 0 1-.1-.3 .23 .23 0 0 1 .4 0 .23 .23 0 0 1-.1 .3M70.9 46.5a.2 .2 0 0 1 .2 .3 .2 .2 0 0 1-.4 0 .2 .2 0 0 1 .1-.3h.1a.31 .31 0 0 1 .4 .2l-.1 .2"/>
<path d="M71 47.6v-.4h-.3v.4h.6M71.3 47.2l-.3 .2M72.6 45.8v.1a.32 .32 0 0 0 .2 .3 .32 .32 0 0 0 .4-.2 .2 .2 0 0 0-.2-.2 .2 .2 0 0 0-.2 .2 .2 .2 0 0 0 .2 .2M72.8 46.5a.2 .2 0 0 1 .1 .2 .2 .2 0 0 1-.3 .1 .2 .2 0 0 1 0-.3h.2a.31 .31 0 0 1 .4 .2l-.1 .1M72.8 47.6v-.4h-.2l-.1 .4h.7M73.2 47.1l-.4 .2M74 40.2l.4-.1v-.2h-.4v.6M74.2 40.2l.2 .3M76.1 46.5a.2 .2 0 0 1 .1 .3 .2 .2 0 0 1-.3 0 .2 .2 0 0 1 0-.3h.2a.31 .31 0 0 1 .4 .2l-.1 .1M76.1 47.6v-.4h-.2l-.1 .4h.7M76.5 47.1l-.4 .3M76.5 46.1l-.7-.3v.4"/>
<path d="M50.6 64.2l.4-.1v-.2l-.4-.1v.7M50.8 64.2l.3 .3M51.3 63.8h.4l-.3 .7M52.5 64.3h-.5l.3-.5v.7M55.8 64.2h.4v-.2l-.4-.1v.7M56 64.2l.2 .4M56.5 63.9h.4l-.3 .7M57.3 63.9h.3l-.2 .3a.22 .22 0 0 1 .2 .3 .22 .22 0 0 1-.4-.1M66.1 72.4v.3h.1l.3-.4a.22 .22 0 0 1 .2 .2 .22 .22 0 0 1-.2 .3l-.1-.1-.1-.3zM66.1 75.4l.4-.1 .1-.2h-.5v.6M66.4 73.4l-.1-.3-.2-.1v.4h.6M66.4 75.4l.2 .3"/>
<path d="M66.5 71.6v.5l-.4-.4h.6M66.7 73l-.3 .2M66.9 75.1v.2l.3 .1 .1 .1a.22 .22 0 0 1-.2 .2 .22 .22 0 0 1-.3-.2l.4-.3v-.1zM67.6 75.1h.3l-.1 .2a.22 .22 0 0 1 .1 .4 .22 .22 0 0 1-.4-.1M74.4 65.6h.4v-.3h-.4v.6M74.6 65.6l.2 .3M75.1 65.4l.1-.1 .3 .1-.4 .5h.4M76.2 65.3h-.3l-.1 .3a.23 .23 0 0 1 .4 0 .23 .23 0 0 1-.1 .3 .23 .23 0 0 1-.3-.1"/>
</g>
<g font-size="1.2" fill="#fff">
<text x="42.3" y="13.5">CN12</text>
<text x="74.6" y="13.5">CN9</text>
<text x="42.4" y="19.3">CN10</text>
<text x="51.3" y="24">D4</text>
<text x="60.7" y="18.3" transform="rotate(-90 60.7 18.3)">CN5</text>
<text x="74.6" y="19.3">CN11</text>
<text x="40.9" y="27.2" transform="rotate(-90 40.9 27.2)">J11</text>
<text x="45.2" y="25.1" transform="rotate(-90 45.2 25.1)">U27</text>
<text x="46.4" y="27.5">C11</text>
<text x="46.7" y="25.6">C88</text>
<text x="46.7" y="29.3">C89</text>
<text x="50.6" y="25.8">R85</text>
<text x="50.6" y="27.6">R89</text>
<text x="51" y="29.4">R2</text>
<text x="55.4" y="26.5">D10</text>
<text x="60.4" y="26.6" transform="rotate(-90 60.4 26.6)">C94</text>
<text x="60.4" y="29.7" transform="rotate(-90 60.4 29.7)">R92</text>
<text x="63.9" y="28.8" transform="rotate(-90 63.9 28.8)">Q3</text>
<text x="69.8" y="25.1">J5</text>
<text x="77.9" y="25.1">CN6</text>
<text x="47.8" y="32.8" transform="rotate(-90 47.8 32.8)">LDO1</text>
<text x="50.9" y="33.7">Q2</text>
<text x="51" y="31.2">C2</text>
<text x="55.2" y="35.3">R93</text>
<text x="56.9" y="31" transform="rotate(-90 56.9 31)">Q1</text>
<text x="58.3" y="35.3">C95</text>
<text x="60.4" y="32.5" transform="rotate(-90 60.4 32.5)">R5</text>
<text x="62.7" y="33.2">D3</text>
<text x="62.8" y="35.8">R107</text>
<text x="68.3" y="32.1">CN7</text>
<text x="77.2" y="32">J1</text>
<text x="41.8" y="37.5" transform="rotate(-90 41.8 37.5)">USB1</text>
<text x="46.1" y="41.4">LED6</text>
<text x="46.5" y="36.4">C10</text>
<text x="46.7" y="38.1">C9</text>
<text x="50.5" y="38">R90</text>
<text x="50.7" y="39.7">R91</text>
<text x="51.1" y="36.2">C1</text>
<text x="59.3" y="41" transform="rotate(-90 59.3 41)">C99</text>
<text x="61.9" y="40.7">U73</text>
<text x="62.8" y="37.3">R106</text>
<text x="70" y="38" transform="rotate(-90 70 38)">L4</text>
<text x="75.1" y="38" transform="rotate(-90 75.1 38)">L5</text>
<text x="80.5" y="39.9" transform="rotate(-90 80.5 39.9)">J6</text>
<text x="40.9" y="46.2" transform="rotate(-90 40.9 46.2)">J3</text>
<text x="46.1" y="43.6">LED5</text>
<text x="46.7" y="47.9" transform="rotate(-90 46.7 47.9)">L10</text>
<text x="70" y="47.8" transform="rotate(-90 70 47.8)">C54</text>
<text x="70" y="44.3" transform="rotate(-90 70 44.3)">U63</text>
<text x="75.2" y="44.3" transform="rotate(-90 75.2 44.3)">U64</text>
<text x="75.2" y="47.8" transform="rotate(-90 75.2 47.8)">C55</text>
<text x="45.2" y="51.1">C74</text>
<text x="45.2" y="53.1">C75</text>
<text x="50.4" y="48.6" transform="rotate(-90 50.4 48.6)">D11</text>
<text x="53.3" y="53.5">C69</text>
<text x="55.4" y="49.2" transform="rotate(-90 55.4 49.2)">U71</text>
<text x="80.5" y="48.7" transform="rotate(-90 80.5 48.7)">J8</text>
<text x="40.9" y="55.1" transform="rotate(-90 40.9 55.1)">J7</text>
<text x="45.2" y="57.1">C77</text>
<text x="45.2" y="59.1">C78</text>
<text x="45.2" y="55.1">C76</text>
<text x="53.3" y="57.4">C67</text>
<text x="53.3" y="55.4">C68</text>
<text x="53.3" y="59.3">C66</text>
<text x="68.2" y="57.8" transform="rotate(-90 68.2 57.8)">U2</text>
<text x="80.5" y="57.4" transform="rotate(-90 80.5 57.4)">J4</text>
<text x="40.8" y="65.5" transform="rotate(-90 40.8 65.5)">CN8</text>
<text x="45.2" y="63.1">C80</text>
<text x="45.2" y="61.1">C79</text>
<text x="47.4" y="67.4">SW3</text>
<text x="52.9" y="68.2" transform="rotate(-90 52.9 68.2)">C82</text>
<text x="55.2" y="67.4">SW2</text>
<text x="60.8" y="67.3" transform="rotate(-90 60.8 67.3)">C81</text>
<text x="64.9" y="66.9">C14</text>
<text x="66.9" y="69.4">X1</text>
<text x="67.9" y="66.9">C13</text>
<text x="71.9" y="68.5">SW1</text>
<text x="77.1" y="69" transform="rotate(-90 77.1 69)">C52</text>
<text x="80.5" y="66.1" transform="rotate(-90 80.5 66.1)">J9</text>
<text x="40.9" y="75.2" transform="rotate(-90 40.9 75.2)">J10</text>
<text x="53.1" y="75.5">H3</text>
<text x="53.2" y="72.7">H1</text>
<text x="69.4" y="73.6" transform="rotate(-90 69.4 73.6)">Q8</text>
<text x="74.5" y="74.9" transform="rotate(-90 74.5 74.9)">J12</text>
<text x="80.5" y="75.3" transform="rotate(-90 80.5 75.3)">U74</text>
<text x="53" y="78.3">H2</text>
<text x="67.1" y="78.3">H8</text>
</g>
<g font-size="1.1" fill="#fff">
<text x="46.4" y="34.7">R82</text>
<text x="50.2" y="41.3">R102</text>
<text x="68.8" y="40.8">R6</text>
<text x="74" y="40.8">R7</text>
<text x="50.3" y="43.6">R101</text>
<text x="59.2" y="46">R30 LED2</text>
<text x="59.2" y="44.2">R29 LED1</text>
<text x="59.3" y="47.8">R31 LED3</text>
<text x="68.3" y="47.7" transform="rotate(-90 68.3 47.7)">R94</text>
<text x="71.6" y="47.6" transform="rotate(-90 71.6 47.6)">R95</text>
<text x="73.5" y="47.6" transform="rotate(-90 73.5 47.6)">R96</text>
<text x="76.8" y="47.6" transform="rotate(-90 76.8 47.6)">R97</text>
<text x="50.6" y="64.8">R74</text>
<text x="55.7" y="64.8">R73</text>
<text x="74.3" y="66.2">R25</text>
<text x="66.1" y="76">R83</text>
<text x="67" y="73.5" transform="rotate(-90 67 73.5)">R84</text>
</g>
<g font-size=".9" fill="#fff">
<text x="54.5" y="41.2">C71</text>
<text x="55.6" y="40.1">R72</text>
<text x="55.7" y="38.9">R71</text>
<text x="54.5" y="44.4">C70</text>
<text x="56" y="43.1" transform="rotate(-90 56 43.1)">R68</text>
<text x="52.2" y="51.7" transform="rotate(-90 52.2 51.7)">C72</text>
<text x="58.6" y="51.3" transform="rotate(-90 58.6 51.3)">R69</text>
<text x="55.4" y="60.4">R66R67</text>
</g>
</svg>
